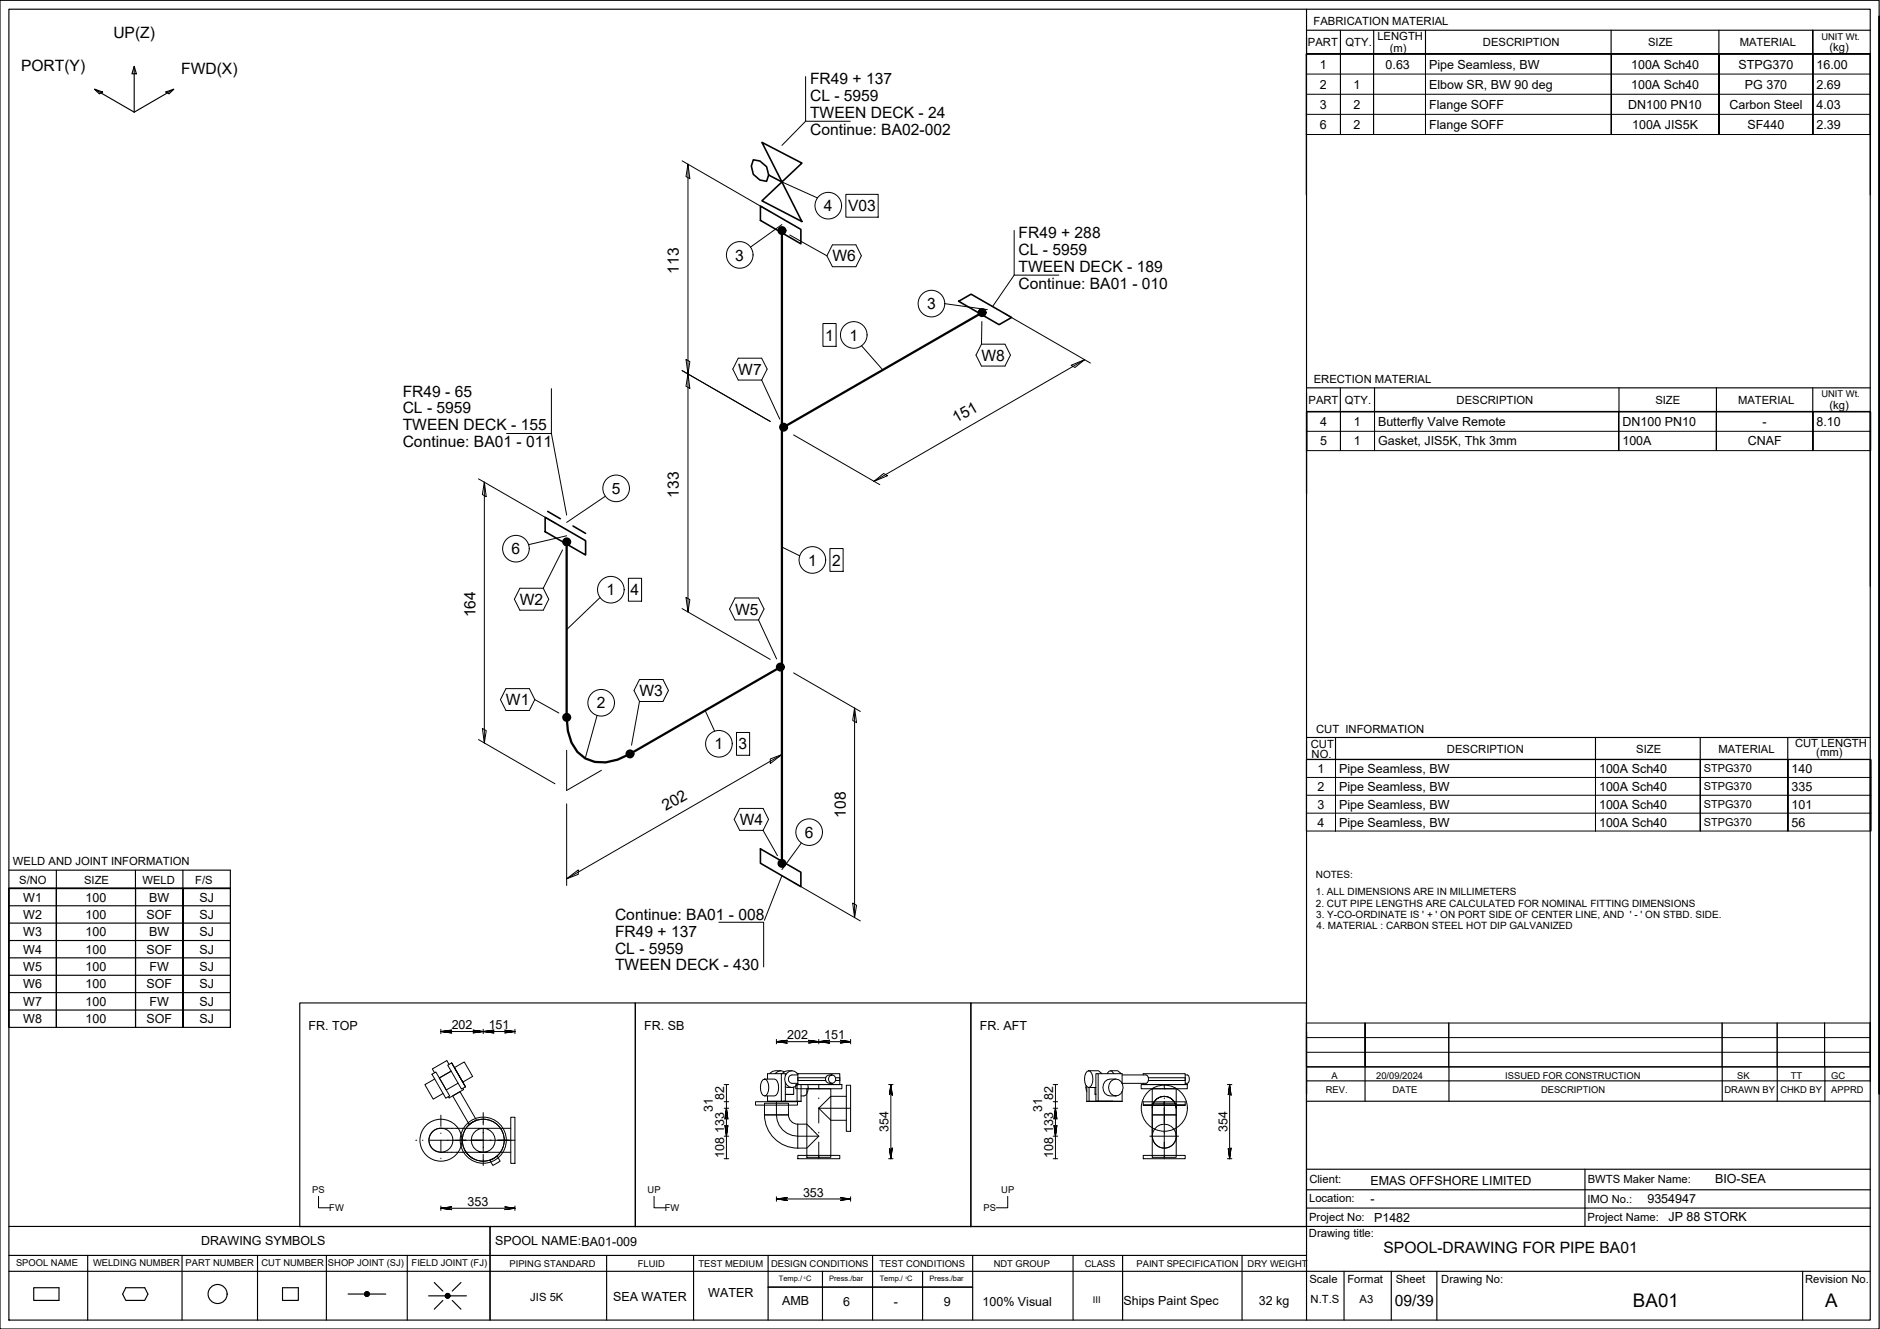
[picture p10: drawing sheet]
<svg xmlns="http://www.w3.org/2000/svg" width="420mm" height="297mm" viewBox="0 0 420 297" stroke-linecap="round" stroke-linejoin="round" font-family="sans-serif">
<g fill="none" stroke="#000" stroke-width=".22">
<path d="M180 17.1v10h10M292 12.1h126v18h-126zM292 16.6h126M292 12.1v18M299.6 12.1v18v-18M307 12.1v18v-18M318.6 12.1v18v-18M360.1 12.1v18v-18M384.2 12.1v18v-18M405.2 12.1v18v-18M418 12.1v18M152.4 35.9l19.7 11.4"/>
<path d="M153.8 36.7l.4 3.2-.9-.4zM153.8 36.7v100.1M180 27.1l-5.2 5.4M292 25.6h126M292 21.1h126M174.8 50.2l-7.1 5.1M174.8 40.7l7.9 3.5M176.5 52.5l8.3 4.7M186 54.7h5.3l1.2 2.5-1.2 2.4h-5.3l-1.2-2.4zM189 43.4h7.3v5.1h-7.3zM226.7 51.5v10h9.9M183.9 72.3h3v5.1h-3z"/>
<path d="M192.5 77.3l4.8 5.4M211.1 67.9l9.6 1.3M219.4 76.9h5.2l1.2 2.5-1.2 2.4h-5.2l-1.3-2.4zM219.4 71.9v5M224.4 70l19.3 11.1M226.7 61.5l-4.9 7M123.2 86.9v10h-10M123.2 96.9l3.4 18.2M152.4 82.8l19.7 11.4M153.3 80.3l.9 .5-.4 2.8zM153.8 83.6l.4 3.2-.9-.5zM165 80.1h5.2l1.2 2.4-1.2 2.4h-5.2l-1.2-2.4z"/>
<path d="M170.2 84.9l4.1 8.8M177.4 97.2l19.2 11.1M239.4 81.6l3-1.2-2.2 1.7zM242.4 80.4l-47.1 27.2M292 92.1h126.1v8.6h-126.1zM292 96.4h126.1M292.1 92.1v8.6M299.6 92.1v8.6v-8.6M307.2 92.1v8.6v-8.6M361.8 92.1v8.6v-8.6M383.6 92.1v8.6v-8.6M405.2 92.1v8.6v-8.6"/>
<path d="M418 92.1v8.6M106.9 107l17.1 9.9M108.2 107.8l.5 3.2-.9-.5zM108.2 107.8v58.3M126.6 119.7l-8.5 2M135.3 110.9l-8.7 5.9M195.3 107.6l2.2-1.8 .9 .5zM116.2 131.5h5.2l1.2 2.4-1.2 2.5h-5.2l-1.2-2.5zM125.7 122.9l-4.3 8.6M134.1 133.6l-7.5 7.1M140.4 129.3h3v5.1h-3zM152.4 136l19.7 11.4"/>
<path d="M153.3 133.5l.9 .5-.4 2.8zM164.3 133.7h5.2l1.3 2.4-1.3 2.5h-5.2l-1.3-2.5zM169.5 138.6l4.1 8.7M174.8 122.3l3.9 1.9M185.5 122.6h2.9v5.1h-2.9zM113.1 153.9h5.2l1.2 2.5-1.2 2.4h-5.2l-1.3-2.4zM119.5 156.4l5.4 3M133.4 159.9l-2.6 9.6M142.9 151.9h5.3l1.2 2.4-1.2 2.5h-5.3l-1.2-2.5zM142.9 156.8l-1.8 9.7M157.6 158.8l2.1 4.6M174.8 151.9v18.2"/>
<path d="M177.4 150.4l14.9 8.6M191 158.3l.4 3.2-.8-.5zM191 158.3v46.8M106.9 165.3l17.1 9.9M107.8 162.8l.9 .5-.5 2.8zM126.6 167.7v9l7.8-4.5M126.6 179.7v18.2M164.6 163.7h2.9v5.1h-2.9zM172.1 169.6l2.7-1-2.7 2.1zM174.8 168.6l-48.2 27.8M292 169.8h126.2v15.9h-126.2zM292 169.8v15.9"/>
<path d="M292 177.7h126.2M292 173.8h126.2M298.5 169.8v15.9v-15.9M356.6 169.8v15.9v-15.9M380 169.8v15.9v-15.9M399.6 169.8v15.9v-15.9M418 169.8v15.9M126.6 196.4l2.6-2v1zM165.3 180.7h5.2l1.3 2.4-1.3 2.5h-5.2l-1.2-2.5zM170.5 185.6l3.3 5.6M174.8 195.7l-4 10M177.4 197.2l14.9 8.6"/>
<path d="M179.1 188.4l-4.3 6M292 181.7h126.2M160.7 206.1h10v10M190.6 201.8l.8 .5-.4 2.8zM98.5 230.6l2.4-.4-2.4 .4 2.4 .3-2.4-.3h9.5M98.5 230v1M100.4 237.9l-.5-.8-3.3 1.8 .5 .9M100.9 237.6l3.1 5.3-3.1-5.3-.8 .5 3 5.3 .9-.5M101.6 238.6l2.2-1.3 1.8 3.3-2.2 1.3zM105.6 230.2l2.4 .4-2.4 .3 2.4-.3zM108 230v1M108 230.6h7.1"/>
<path d="M112.7 230.2l2.4 .4-2.4 .3 2.4-.3zM115.1 230v1M173.5 232.8l2.4-.3-2.4 .3 2.4 .3-2.4-.3h9.5l-2.4-.3 2.4 .3-2.4 .3 4.8-.6-2.4 .3 2.4 .3-2.4-.3h7.1l-2.4-.3 2.4 .3-2.4 .3 2.4-.3M173.5 232.3v1M174.5 239.3a2.16 2.16 0 0 0-2.5 .7M174.6 240h-3.1v1.2M175.3 239.6a1.4 1.4 0 0 0-2 .4M177 239.3a1.96 1.96 0 0 0-2.2 .7M178.2 240h.1M178.3 240h9.4v2.4h-9.4zM183 232.3v1M190.1 232.3v1"/>
<path d="M243 239.5l.3-.2a1.68 1.68 0 0 1 .9 1.9 1.69 1.69 0 0 1-.9 1.9 1.69 1.69 0 0 1-.9-1.9v-.7zM243.3 239.3h2.2l.7 .7M244.9 240h.5v6.2h-.5zM245.4 240h5.4v2.2M247.5 240l.3-.5 .4-.2 .3 .2 .4 .5M248.2 239.3h1.6l.7 .7M292 228.6h126v9.8h-126zM292 228.6v9.8M292 235.2h126M292 231.9h126M305.1 228.6v9.8v-9.8M323.8 228.6v9.8"/>
<path d="M384.9 228.6v9.8M397.2 228.6v9.8M407.8 228.6v9.8v-9.8M418 228.6v9.8M92.9 254.9h.1M94.4 254.9h.1M96 254.9h8.2M96.5 240.1l.9-.5 3.1 5.3-.9 .6zM97.2 241.2l-2.2 1.2 1.8 3.3 2.2-1.3M98.2 240.9l2.6-1.5-2.6 1.5 1.5 2.7 2.7-1.5M98.5 249.2v2.5M98.5 253.2v.2"/>
<path d="M98.5 254.9v2.5M98.5 258.9v.1M98.5 252.2a2.69 2.69 0 0 0-2.6 2.6 2.69 2.69 0 0 0 2.6 2.7h9.5a2.68 2.68 0 0 1-2.7-2.6 2.68 2.68 0 0 1 2.7-2.7h-9.5M101.2 244.9l1.6-.9 3.7 6.4-1.6 1zM103.3 254.9h10.9M103.5 243.3l.1 .2-3.2 1.9-.2-.3M103.9 257.2l1 1.1 .8 .6M105.2 254.9h2.8M105.7 250.8l-1 .7M108 248.7v2.7M108 252.4v5.2M108 258v2.5"/>
<path d="M109.5 259.3l1.6-.9 .7 1.1-1.6 1zM109.5 254.9h.3M111.1 254.9h4M114.2 249.7h.9v10.3h-.9zM114.2 252.2h-6.2a2.68 2.68 0 0 1 2.7 2.7 2.68 2.68 0 0 1-2.7 2.6h6.2M161.8 253.9h1.1M161.8 247.7h1.1M161.8 259h1.1M161.8 246.2h1.1M161.8 242.4h1.1M162 251.5l.3 2.4 .4-2.4-.4 2.4zM162.3 247.7l-.3 2.4 .3-2.4 .4 2.4z"/>
<path d="M162.3 242.4v16.6M168.8 246.2h9.4v.8h-9.4zM170.5 241.3l.4-.1a1.69 1.69 0 0 1 .9 1.9 1.69 1.69 0 0 1-.9 1.8 1.69 1.69 0 0 1-1-1.8l.1-.8zM170.9 246.6h5.3v2.6h-5.3zM170.9 249.2a7.4 7.4 0 0 0 7.4 7.4M170.9 249.2h5.3a2.08 2.08 0 0 0 2.1 2.1M170.9 241.2h2.2a1.69 1.69 0 0 1 .9 1.9 1.69 1.69 0 0 1-.9 1.8h-2.2M171.5 244.9v1.3M173.5 246.2v3a4.8 4.8 0 0 0 4.8 4.7h4.7M174.6 246.2h-3.1h4M175 246.2h4zM175.5 240.4v-.4h-.9v6.2h.9"/>
<path d="M175.5 242.9l1.5 .2M175.5 241.9v4.3M177.4 243v1.6h-1.9h1.9M177.8 242.4h10.4v.9h-10.4zM178.1 242.5v3.7M178.3 251.3h2l2.7 2.6M178.3 251.3v5.3M178.3 240.2h-1.3a.95 .95 0 0 0-.8 1 .95 .95 0 0 0 .8 .9h1.3M178.3 240.2a1.57 1.57 0 0 0-1.9-.8 1.57 1.57 0 0 0-1 1.8 1.58 1.58 0 0 0 1 1.7 1.58 1.58 0 0 0 1.9-.7M178.3 258.2h9.4v.8h-9.4zM179 242.4v3.8M180.3 243.3h5.4v15.4h-5.4z"/>
<path d="M180.6 242.4a2.73 2.73 0 0 1-.6 2.4l-1 .1M183 243.3h.1M183 253.9l-2.7 2.7h-2M183 242.4v.9M183 245.4v.2M183 247.6v3.4M183 253.1v.1M183 255.3v3.7M183 247.7h7.1M184.6 240.9h-6.3v.6h6.3M186 240.2a.91 .91 0 0 1 .8 1.2 .91 .91 0 0 1-1.2 .6 .97 .97 0 0 1-.4-1 .97 .97 0 0 1 .8-.8h-.7a.95 .95 0 0 0-.8 1 .95 .95 0 0 0 .8 .9h.7M186.7 240.9h1v.6h-1"/>
<path d="M189.1 242.6h1v10.3h-1zM189.1 245h-3.4l-2.7 2.7 2.7 2.7h3.4M198.6 259h1M198.6 242.4h1M199.1 242.4l.3 2.4-.3-2.4-.3 2.4 .3-2.4v16.6l.3-2.4-.3 2.4-.3-2.4 .3 2.4M235.4 253.9h1M235.4 247.7h1M235.4 259h1M235.4 246.2h1M235.4 242.4h1M235.9 242.4v5.3l.3 2.4-.3-2.4-.3 2.4 .3-2.4v6.2l.3-2.4-.3 2.4-.3-2.4 .3 2.4v5.1M242.7 242.6l.2 1.3"/>
<path d="M242.9 246.2h5.9zM242.9 242.8v3.4M243.3 243.1h1.6M243.4 243.1v3.1M244.7 243.1v1.5h.2h-.2M244.9 246.2h5.9h-5.4M248.2 241.7a1.61 1.61 0 0 1 1.9-.3 1.61 1.61 0 0 1 .9 1.7 1.64 1.64 0 0 1-1.6 1.8 1.64 1.64 0 0 1-1.6-1.8l.1-.8zM249.4 241.2h-1.3a1.9 1.9 0 0 0-1.6 1.9 1.9 1.9 0 0 0 1.6 1.8h1.3M250.8 240.2h5.3a1.08 1.08 0 0 1 0 1.9h-5.3M250.8 243.9v2.3M255 242.4h10.3v.9h-10.3zM255.5 258.2h9.4v.8h-9.4z"/>
<path d="M255.5 247h9.4zM255.5 247v-.7h9.4v.7M255.5 240.2v-.2h9.4v2.4h-9.4v-.3M256.6 240.9h8.3v.6h-8.3M257 253.9h6.4M257.5 243.3h5.4v15.4h-5.4zM257.5 253.9v-4.7h5.4v4.7M257.5 253.9a2.68 2.68 0 0 1 2.7-2.6 2.68 2.68 0 0 1 2.7 2.6M257.5 246.6h5.4v2.6h-5.4zM257.5 253.9a2.68 2.68 0 0 0 2.7 2.7 2.68 2.68 0 0 0 2.7-2.7M257.6 246.9l-.1 .8 .1-.8M258 246.1l-.4 .8 .4-.8"/>
<path d="M258.6 245.5l-.6 .6 .6-.6M259.4 245.2l-.8 .3 .8-.3M260.2 246.3v.7M260.2 243.3h.1M260.2 246.6v10M260.2 245l-.8 .2 .8-.2M260.2 242.4v.9M260.2 245.4v.2M260.2 246.2v.8M260.2 247.6v3.4M260.2 253.1v.1M260.2 255.3v3.7"/>
<path d="M261 245.2l-.8-.2 .8 .2M261.8 245.5l-.8-.3 .8 .3M262.4 246.1l-.6-.6 .6 .6M262.7 246.9l-.3-.8 .3 .8M262.9 247.7l-.2-.8 .2 .8M264.9 240.2h.4a1.19 1.19 0 0 1 0 1.9h-.4M274.3 259h1M274.3 242.4h1M274.5 256.6l.3 2.4 .3-2.4-.3 2.4zM274.8 242.4l-.3 2.4 .3-2.4 .3 2.4zM274.8 242.4v16.6M71.2 267.4v2.5h2.6"/>
<path d="M98.5 270.1l2.4-.4-2.4 .4 2.4 .3-2.4-.3h16.6M98.5 269.5v1M112.7 269.7l2.4 .4-2.4 .3 2.4-.3zM115.1 269.5v1M146.2 267.4v2.5h2.6M173.5 268l2.4-.3-2.4 .3 2.4 .3-2.4-.3h16.6M173.5 267.5v1M187.7 267.7l2.4 .3-2.4 .3 2.4-.3zM190.1 267.5v1M225.2 267.4v2.5h-2.5"/>
<circle cx="165.3" cy="57" r="2.97"/>
<circle cx="185.1" cy="46" r="2.97"/>
<circle cx="190.8" cy="74.9" r="2.97"/>
<circle cx="208.2" cy="67.9" r="2.97"/>
<circle cx="137.7" cy="109.2" r="2.97"/>
<circle cx="115.3" cy="122.6" r="2.97"/>
<circle cx="136.5" cy="131.8" r="2.97"/>
<circle cx="181.6" cy="125.2" r="2.97"/>
<circle cx="134.4" cy="157.1" r="2.97"/>
<circle cx="160.7" cy="166.2" r="2.97"/>
<circle cx="180.8" cy="186" r="2.97"/>
<circle cx="98.5" cy="254.8" r="4.7"/>
<circle cx="98.5" cy="254.8" r="2.68"/>
<circle cx="108" cy="254.8" r="5.2"/>
<circle cx="108" cy="254.8" r="4.7"/>
<circle cx="260.2" cy="247.7" r="5.2"/>
</g>
<g fill="none" stroke="#000" stroke-width=".25">
<path d="M0 .1h420v296.9h-420zM2 2.1h416v292.9h-416zM21.1 19.9l1.8 .7-.7 .4zM21.1 19.9l8.9 5.2M30 14.8l.5 1.7h-1zM30 14.8v10.3M38.8 19.9l-8.8 5.2M292 2.1v292.9M292 6.8h126M299.6 6.8v5.3M307 6.8v5.3M318.6 6.8v5.3"/>
<path d="M360.1 6.8v5.3M384.2 6.8v5.3M405.1 6.8v5.3v-5.3M418 12.1h-126v31.5v-31.5h126v31.5M420 3.6v240.9v-240.9M37.1 20.6l1.7-.7-1 1.1zM292 92v18.3v-18.3h126zM292 86.7h126M299.6 86.7v5.3M307.2 86.7v5.3M361.8 86.7v5.3M383.6 86.7v5.3"/>
<path d="M405.1 86.7v5.2M418 92.1v38.9M292 169.7l126 .1v15.9M292 164.8h126M298.5 164.8v4.9M356.6 164.8v4.9M380 164.8v4.9M399.5 164.8v4.9M2 198.6h49.5v31h-49.5zM2 198.6v31M2 194.5h49.5v4.1h-49.5M12.6 198.6v31v-31"/>
<path d="M12.6 194.5v4.1M30.3 194.5v4.1M30.3 198.6v31v-31M40.9 194.5v4.1M40.9 198.6v31v-31M51.5 198.6h-49.5h49.5M51.5 198.6v31M2 218h49.5M2 214.1h49.5M2 210.2h49.5M2 206.3h49.5M2 202.4h49.5"/>
<path d="M2 225.7h49.5M2 221.9h49.5M67 224.2h75v50h-75zM142 224.2h75v50h-75zM217 224.2h75v50h-75zM292 230.6v13.9v-13.9M292 238.4h126M305.1 238.4v7.7M323.8 238.4v7.7M384.9 238.4v7.7M397.2 238.4v7.7M407.8 238.4v7.7"/>
<path d="M418 228.5v13.1M292 246.1h126M292 241.6h126M2 274.1h416M109.5 274.1v20.9M292 261.3h126M292 270h126M292 265.9h126M354.2 261.3v12.8M2 284.1h416M2 280.6h290M7.5 287.8h5.7v2.8h-5.7z"/>
<path d="M19.6 280.6v14.4M28.1 287.8h4.2l.8 1.4-.8 1.4h-4.2l-.7-1.4zM40.7 280.6v14.4M57.6 280.6v14.4M63.1 287.8h3.6v2.8h-3.6zM72.9 280.6v14.4M77.8 289.2h3.7M81.7 288.8l-.1 .2M81.9 288.7l-.4 .4M82 288.7l-.5 .6M82.1 288.7l-.6 .7M82.2 288.8l-.7 .6"/>
<path d="M82.3 288.8l-.7 .7M82.3 288.8l-.7 .8M82.4 288.9l-.7 .7M82.4 289l-.7 .7M82.5 289l-.7 .7M82.5 289.5l-.3 .2M82.5 289.1l-.6 .6M82.5 289.2l-.5 .5M82.5 289.3l-.4 .4M82.5 289.2h3.7M91 280.6v14.4M95.8 289.6h3.7"/>
<path d="M97 286.6l2 2M99 290.7l-2 1.9M99.9 289.1l-.3 .3M100 289.1l-.5 .5M100.1 289.1l-.6 .6M100.2 289.1l-.7 .7M100.2 289.2l-.6 .6M100.3 289.2l-.7 .7M100.4 289.2l-.7 .8M100.4 289.3l-.7 .7M100.5 289.4l-.7 .7M100.5 289.9l-.1 .1"/>
<path d="M100.5 289.5l-.6 .6M100.5 289.7l-.4 .4M100.6 289.6h3.6M100.6 289.6l-.6 .5M101.1 290.7l1.9 1.9M103 286.6l-1.9 2M135.6 280.6v14.4M155 280.6v14.4M171.7 287.7h45.7M171.7 280.6v14.4M183.8 284.1v10.9M195 280.6v14.4"/>
<path d="M206.2 284.1v10.9M217.4 280.6v14.4M239.8 280.6v14.4M250.9 280.7v14.3M277.6 280.6v14.4M300.4 284.1v10.9M310.9 284.1v10.9M321.1 284.1v10.9M402.9 284.1v10.9"/>
<circle cx="48.6" cy="289.2" r="2.13"/>
<circle cx="82" cy="289.2" r=".54"/>
<circle cx="100" cy="289.6" r=".54"/>
</g>
<path d="M170.3 31.8l8.9 17.7-8.9-4.6 8.9-8.4zM171.8 39.1l-.5 1.4-1.5-.3-1.4-1.2-.5-1.9 .5-1.4 1.4 .3 1.5 1.3 .5 1.8 3 1.6M169.9 46l9.1 5.3v3.2l-9.1-5.2zM214.2 67.3l2.8-1.5 9.1 5.2-2.8 1.6zM121.8 115.6l9.1 5.2v3.2l-9.1-5.2zM122.4 114.3l2.8 1.6M128.1 117.6l2.8 1.6M169.9 189.7l9.1 5.3v3.2l-9.1-5.3z" fill="none" stroke="#000" stroke-width=".36"/>
<g fill="none" stroke="#000" stroke-width=".51">
<path d="M174.8 51.5v141.5M219.5 69.9l-44.4 25.6M126.6 121.1v39.2l.3 3.1a7.7 7.7 0 0 0 8.5 7l2.6-.6 2.8-1.3 33.6-19.4"/>
<circle cx="174.8" cy="51.5" r=".75"/>
<circle cx="174.8" cy="51.5" r=".37"/>
<circle cx="219.5" cy="69.9" r=".75"/>
<circle cx="219.5" cy="69.9" r=".37"/>
<circle cx="175.1" cy="95.5" r=".75"/>
<circle cx="175.1" cy="95.5" r=".37"/>
<circle cx="126.7" cy="121.1" r=".75"/>
<circle cx="126.7" cy="121.1" r=".37"/>
<circle cx="174.4" cy="149.1" r=".75"/>
<circle cx="174.4" cy="149.1" r=".37"/>
<circle cx="126.7" cy="160.3" r=".75"/>
<circle cx="126.7" cy="160.3" r=".37"/>
<circle cx="140.8" cy="168.5" r=".75"/>
<circle cx="140.8" cy="168.5" r=".37"/>
<circle cx="174.8" cy="193" r=".75"/>
<circle cx="174.8" cy="193" r=".37"/>
</g>
<g fill="none" stroke="#fff" stroke-width=".22">
<path d="M162.1 53.8v6.4M181.9 42.8v6.4M188.8 43.2v5.5M183.7 72.1v5.5M187.6 71.7v6.3M205 64.7v6.3M112.1 119.5v6.3M134.5 106v6.3M133.3 128.6v6.4M140.2 129.1v5.5M178.4 122v6.3M185.3 122.4v5.5"/>
<path d="M131.2 153.9v6.4M157.5 163.1v6.3M164.4 163.5v5.5M177.7 182.8v6.4"/>
</g>
<g fill="#fff" stroke="#fff" stroke-width=".22">
<path d="M139.7 128.6l-6.4 6.4h6.4zM133.3 128.6h6.4l-6.4 6.4z"/>
<path d="M137.5 153.9l-6.3 6.4h6.3zM131.2 153.9h6.3l-6.3 6.4z"/>
<path d="M163.8 163.1l-6.3 6.3h6.3zM157.5 163.1h6.3l-6.3 6.3z"/>
<path d="M184 182.8l-6.3 6.4h6.3zM177.7 182.8h6.3l-6.3 6.4z"/>
<path d="M184.7 122l-6.3 6.3h6.3zM178.4 122h6.3l-6.3 6.3z"/>
<path d="M194 71.7l-6.4 6.3h6.4zM187.6 71.7h6.4l-6.4 6.3z"/>
<path d="M211.3 64.7l-6.3 6.3h6.3zM205 64.7h6.3l-6.3 6.3z"/>
<path d="M162.1 60.2h6.4v-6.4zM162.1 53.8h6.4l-6.4 6.4z"/>
<path d="M188.3 42.8l-6.4 6.4h6.4zM181.9 42.8h6.4l-6.4 6.4z"/>
<path d="M118.5 119.5l-6.4 6.3h6.4zM112.1 119.5h6.4l-6.4 6.3z"/>
<path d="M134.5 112.3h6.4v-6.3zM134.5 106h6.4l-6.4 6.3z"/>
<path d="M143.6 129.1l-3.4 5.5h3.4zM140.2 129.1h3.4l-3.4 5.5z"/>
<path d="M167.7 163.5l-3.3 5.5h3.3zM164.4 163.5h3.3l-3.3 5.5z"/>
<path d="M188.6 122.4l-3.3 5.5h3.3zM185.3 122.4h3.3l-3.3 5.5z"/>
<path d="M187 72.1l-3.3 5.5h3.3zM183.7 72.1h3.3l-3.3 5.5z"/>
<path d="M188.8 48.7h7.7v-5.5zM188.8 43.2h7.7l-7.7 5.5z"/>
</g>
<g font-size="4.2">
<text x="365" y="292.1">BA01</text>
<text x="407.9" y="292.1">A</text>
</g>
<g font-size="3.5">
<text x="25.3" y="8.5">UP(Z)</text>
<text x="4.7" y="15.8">PORT(Y)</text>
<text x="40.5" y="16.6">FWD(X)</text>
<text x="181" y="22.6">CL - 5959</text>
<text x="181" y="18.9">FR49 + 137</text>
<text x="181" y="26.4">TWEEN DECK - 24</text>
<text x="181" y="30.1">Continue: BA02-002</text>
<text x="184.1" y="47.2">4</text>
<text x="189.5" y="47.2">V03</text>
<text x="227.6" y="53.2">FR49 + 288</text>
<text x="164.3" y="58.3">3</text>
<text x="186" y="58.4">W6</text>
<text x="227.6" y="57">CL - 5959</text>
<text x="151.7" y="61.2" transform="rotate(-90 151.7 61.2)">113</text>
<text x="227.6" y="60.8">TWEEN DECK - 189</text>
<text x="227.6" y="64.5">Continue: BA01 - 010</text>
<text x="207.2" y="69.1">3</text>
<text x="184.4" y="76.1">1</text>
<text x="189.8" y="76.1">1</text>
<text x="165" y="83.8">W7</text>
<text x="219.4" y="80.6">W8</text>
<text x="90" y="88.6">FR49 - 65</text>
<text x="90" y="92.4">CL - 5959</text>
<text x="213.7" y="94.6" transform="rotate(-30 213.7 94.6)">151</text>
<text x="90" y="96.1">TWEEN DECK - 155</text>
<text x="90" y="99.9">Continue: BA01 - 011</text>
<text x="136.7" y="110.4">5</text>
<text x="151.7" y="111.2" transform="rotate(-90 151.7 111.2)">133</text>
<text x="114.3" y="123.9">6</text>
<text x="180.6" y="126.4">1</text>
<text x="186" y="126.4">2</text>
<text x="106.2" y="138" transform="rotate(-90 106.2 138)">164</text>
<text x="116.2" y="135.2">W2</text>
<text x="135.5" y="133.1">1</text>
<text x="140.9" y="133.1">4</text>
<text x="164.3" y="137.4">W5</text>
<text x="142.9" y="155.6">W3</text>
<text x="113.1" y="157.6">W1</text>
<text x="133.4" y="158.3">2</text>
<text x="159.7" y="167.5">1</text>
<text x="165.1" y="167.5">3</text>
<text x="148.8" y="181.3" transform="rotate(-30 148.8 181.3)">202</text>
<text x="165.3" y="184.4">W4</text>
<text x="189" y="182.7" transform="rotate(-90 189 182.7)">108</text>
<text x="179.9" y="187.2">6</text>
<text x="137.5" y="209.4">FR49 + 137</text>
<text x="137.5" y="205.6">Continue: BA01 - 008</text>
<text x="137.5" y="213.1">CL - 5959</text>
<text x="137.5" y="216.9">TWEEN DECK - 430</text>
<text x="309.2" y="280.1">SPOOL-DRAWING FOR PIPE BA01</text>
<text x="311.7" y="291.8">09/39</text>
</g>
<g font-size="2.8">
<text x="295" y="15.3">1</text>
<text x="309.7" y="15.3">0.63</text>
<text x="319.4" y="15.3">Pipe Seamless, BW</text>
<text x="364.5" y="15.3">100A Sch40</text>
<text x="388.6" y="15.3">STPG370</text>
<text x="406" y="15.3">16.00</text>
<text x="295" y="19.8">2</text>
<text x="302.5" y="19.8">1</text>
<text x="319.4" y="19.8">Elbow SR, BW 90 deg</text>
<text x="364.5" y="19.8">100A Sch40</text>
<text x="390" y="19.8">PG 370</text>
<text x="406" y="19.8">2.69</text>
<text x="295" y="24.3">3</text>
<text x="295" y="28.8">6</text>
<text x="302.5" y="24.3">2</text>
<text x="302.5" y="28.8">2</text>
<text x="319.4" y="24.3">Flange SOFF</text>
<text x="319.4" y="28.8">Flange SOFF</text>
<text x="363.9" y="24.3">DN100 PN10</text>
<text x="364.8" y="28.8">100A JIS5K</text>
<text x="386.5" y="24.3">Carbon Steel</text>
<text x="390.6" y="28.8">SF440</text>
<text x="406" y="24.3">4.03</text>
<text x="406" y="28.8">2.39</text>
<text x="295.1" y="95.2">4</text>
<text x="302.6" y="95.2">1</text>
<text x="308" y="95.2">Butterfly Valve Remote</text>
<text x="362.6" y="95.2">DN100 PN10</text>
<text x="393.9" y="95.2">-</text>
<text x="406" y="95.2">8.10</text>
<text x="295.1" y="99.6">5</text>
<text x="302.6" y="99.6">1</text>
<text x="308" y="99.6">Gasket, JIS5K, Thk 3mm</text>
<text x="362.6" y="99.6">100A</text>
<text x="390.6" y="99.6">CNAF</text>
<text x="294.4" y="172.7">1</text>
<text x="299.3" y="172.7">Pipe Seamless, BW</text>
<text x="357.4" y="172.7">100A Sch40</text>
<text x="400.4" y="172.7">140</text>
<text x="294.4" y="176.7">2</text>
<text x="299.3" y="176.7">Pipe Seamless, BW</text>
<text x="357.4" y="176.7">100A Sch40</text>
<text x="400.4" y="176.7">335</text>
<text x="294.4" y="180.7">3</text>
<text x="294.4" y="184.7">4</text>
<text x="299.3" y="180.7">Pipe Seamless, BW</text>
<text x="299.3" y="184.7">Pipe Seamless, BW</text>
<text x="357.4" y="180.7">100A Sch40</text>
<text x="357.4" y="184.7">100A Sch40</text>
<text x="400.4" y="180.7">101</text>
<text x="400.4" y="184.7">56</text>
<text x="5.2" y="201.5">W1</text>
<text x="19.1" y="201.5">100</text>
<text x="33.3" y="201.5">BW</text>
<text x="44.6" y="201.5">SJ</text>
<text x="5.2" y="205.4">W2</text>
<text x="5.2" y="209.3">W3</text>
<text x="19.1" y="205.4">100</text>
<text x="19.1" y="209.3">100</text>
<text x="32.7" y="205.4">SOF</text>
<text x="33.3" y="209.3">BW</text>
<text x="44.6" y="205.4">SJ</text>
<text x="44.6" y="209.3">SJ</text>
<text x="5.2" y="213.2">W4</text>
<text x="19.1" y="213.2">100</text>
<text x="32.7" y="213.2">SOF</text>
<text x="44.6" y="213.2">SJ</text>
<text x="5.2" y="217">W5</text>
<text x="5.2" y="220.9">W6</text>
<text x="19.1" y="217">100</text>
<text x="19.1" y="220.9">100</text>
<text x="32.7" y="220.9">SOF</text>
<text x="33.4" y="217">FW</text>
<text x="44.6" y="217">SJ</text>
<text x="44.6" y="220.9">SJ</text>
<text x="5.2" y="224.8">W7</text>
<text x="19.1" y="224.8">100</text>
<text x="33.4" y="224.8">FW</text>
<text x="44.6" y="224.8">SJ</text>
<text x="5.2" y="228.7">W8</text>
<text x="19.1" y="228.7">100</text>
<text x="32.7" y="228.7">SOF</text>
<text x="44.6" y="228.7">SJ</text>
<text x="69" y="230.2">FR. TOP</text>
<text x="100.9" y="230">202</text>
<text x="109.2" y="230">151</text>
<text x="144" y="230.2">FR. SB</text>
<text x="175.9" y="232.3">202</text>
<text x="184.2" y="232.3">151</text>
<text x="219" y="230.2">FR. AFT</text>
<text x="161.8" y="245.9" transform="rotate(-90 161.8 245.9)">82</text>
<text x="235.4" y="245.9" transform="rotate(-90 235.4 245.9)">82</text>
<text x="159.3" y="248.5" transform="rotate(-90 159.3 248.5)">31</text>
<text x="232.9" y="248.5" transform="rotate(-90 232.9 248.5)">31</text>
<text x="161.8" y="253.1" transform="rotate(-90 161.8 253.1)">133</text>
<text x="198.6" y="253" transform="rotate(-90 198.6 253)">354</text>
<text x="235.4" y="253.1" transform="rotate(-90 235.4 253.1)">133</text>
<text x="274.3" y="253" transform="rotate(-90 274.3 253)">354</text>
<text x="161.8" y="258.8" transform="rotate(-90 161.8 258.8)">108</text>
<text x="235.4" y="258.8" transform="rotate(-90 235.4 258.8)">108</text>
<text x="104.5" y="269.5">353</text>
<text x="179.5" y="267.5">353</text>
<text x="306.3" y="265">EMAS OFFSHORE LIMITED</text>
<text x="306.3" y="268.8">-</text>
<text x="368.2" y="268.9">9354947</text>
<text x="383.3" y="264.4">BIO-SEA</text>
<text x="307.1" y="273.1">P1482</text>
<text x="372.9" y="273">JP 88 STORK</text>
<text x="45" y="278.2">DRAWING SYMBOLS</text>
<text x="110.6" y="278.3">SPOOL NAME:BA01-009</text>
<text x="137" y="290.8">SEA WATER</text>
<text x="158.3" y="290">WATER</text>
<text x="174.8" y="291.7">AMB</text>
<text x="188.5" y="291.9">6</text>
<text x="199.7" y="291.9">-</text>
<text x="210.9" y="291.8">9</text>
<text x="219.6" y="291.9">100% Visual</text>
<text x="251.1" y="291.7">Ships Paint Spec</text>
<text x="281.3" y="291.7">32 kg</text>
</g>
<g font-size="2.5">
<text x="293.6" y="5.7">FABRICATION MATERIAL</text>
<text x="292.3" y="10.3">PART</text>
<text x="300.7" y="10.3">QTY.</text>
<text x="307.8" y="8.9">LENGTH</text>
<text x="310.6" y="11.5">(m)</text>
<text x="331.4" y="10.3">DESCRIPTION</text>
<text x="368.3" y="10.3">SIZE</text>
<text x="388.8" y="10.3">MATERIAL</text>
<text x="408.9" y="11.4">(kg)</text>
<text x="293.6" y="85.7">ERECTION MATERIAL</text>
<text x="292.4" y="90.2">PART</text>
<text x="300.6" y="90.2">QTY.</text>
<text x="325.5" y="90.2">DESCRIPTION</text>
<text x="370" y="90.2">SIZE</text>
<text x="388.4" y="90.2">MATERIAL</text>
<text x="408.9" y="91.3">(kg)</text>
<text x="292.9" y="167.2">CUT</text>
<text x="294.1" y="163.9">CUT INFORMATION</text>
<text x="401.2" y="167">CUT LENGTH</text>
<text x="293.1" y="169.4">NO.</text>
<text x="323.4" y="168.3">DESCRIPTION</text>
<text x="365.7" y="168.3">SIZE</text>
<text x="384" y="168.3">MATERIAL</text>
<text x="405.9" y="169">(mm)</text>
<text x="2.9" y="193.4">WELD AND JOINT INFORMATION</text>
<text x="4.3" y="197.5">S/NO</text>
<text x="18.8" y="197.5">SIZE</text>
<text x="31.9" y="197.5">WELD</text>
<text x="43.6" y="197.5">F/S</text>
<text x="292.6" y="268.6">Location:</text>
<text x="292.6" y="264.5">Client:</text>
<text x="354.8" y="268.9">IMO No.:</text>
<text x="354.9" y="264.3">BWTS Maker Name:</text>
<text x="292.6" y="272.8">Project No:</text>
<text x="354.8" y="272.8">Project Name:</text>
<text x="292.5" y="276.4">Drawing title:</text>
<text x="292.7" y="286.7">Scale</text>
<text x="301.1" y="286.7">Format</text>
<text x="311.9" y="286.7">Sheet</text>
<text x="322.1" y="286.7">Drawing No:</text>
<text x="403.4" y="286.7">Revision No.</text>
<text x="118.5" y="290.8">JIS 5K</text>
<text x="292.9" y="291.3">N.T.S</text>
<text x="303.9" y="291.3">A3</text>
</g>
<g font-size="2.4">
<text x="380.8" y="172.6">STPG370</text>
<text x="380.8" y="176.6">STPG370</text>
<text x="380.8" y="180.6">STPG370</text>
<text x="380.8" y="184.6">STPG370</text>
</g>
<g font-size="2.2">
<text x="294.1" y="196.3">NOTES:</text>
<text x="294.1" y="200">1. ALL DIMENSIONS ARE IN MILLIMETERS</text>
<text x="294.1" y="202.7">2. CUT PIPE LENGTHS ARE CALCULATED FOR NOMINAL FITTING DIMENSIONS</text>
<text x="294.2" y="205.1">3. Y-CO-ORDINATE IS ' + ' ON PORT SIDE OF CENTER LINE, AND ' - ' ON STBD. SIDE.</text>
<text x="294.3" y="207.7">4. MATERIAL : CARBON STEEL HOT DIP GALVANIZED</text>
</g>
<g font-size="2.1">
<text x="407.1" y="8.9">UNIT Wt.</text>
<text x="407.1" y="88.8">UNIT Wt.</text>
<text x="296.3" y="244.4">REV.</text>
<text x="297.6" y="241.2">A</text>
<text x="307.6" y="241.2">20/09/2024</text>
<text x="311.2" y="244.4">DATE</text>
<text x="336.4" y="241.2">ISSUED FOR CONSTRUCTION</text>
<text x="344.4" y="244.4">DESCRIPTION</text>
<text x="385.4" y="244.4">DRAWN BY</text>
<text x="388.3" y="241.2">SK</text>
<text x="397.9" y="244.4">CHKD BY</text>
<text x="400.2" y="241.2">TT</text>
<text x="409.3" y="244.4">APPRD</text>
<text x="409.3" y="241.2">GC</text>
<text x="69.8" y="266.7">PS</text>
<text x="144.7" y="266.7">UP</text>
<text x="223.8" y="266.7">UP</text>
<text x="73.6" y="270.7">FW</text>
<text x="148.6" y="270.7">FW</text>
<text x="219.8" y="270.7">PS</text>
<text x="3.6" y="283">SPOOL NAME</text>
<text x="20.8" y="282.9">WELDING NUMBER</text>
<text x="41.5" y="282.9">PART NUMBER</text>
<text x="58.4" y="282.9">CUT NUMBER</text>
<text x="73.3" y="282.9">SHOP JOINT (SJ)</text>
<text x="92" y="283">FIELD JOINT (FJ)</text>
<text x="113.9" y="283.1">PIPING STANDARD</text>
<text x="142.6" y="283.1">FLUID</text>
<text x="156.1" y="283.1">TEST MEDIUM</text>
<text x="172.3" y="283.1">DESIGN CONDITIONS</text>
<text x="196.6" y="283.1">TEST CONDITIONS</text>
<text x="222.1" y="283.1">NDT GROUP</text>
<text x="242.4" y="283.1">CLASS</text>
<text x="254" y="283.1">PAINT SPECIFICATION</text>
<text x="278.8" y="283.1">DRY WEIGHT</text>
<text x="244.2" y="291.3">III</text>
</g>
<g font-size="1.7">
<text x="174.1" y="286.4">Temp./ C</text>
<text x="185.3" y="286.4">Press./bar</text>
<text x="196.6" y="286.4">Temp./ C</text>
<text x="207.8" y="286.4">Press./bar</text>
</g>
<g font-size=".7">
<text x="179.7" y="285.8">0</text>
<text x="202.4" y="285.8">0</text>
</g>
</svg>
